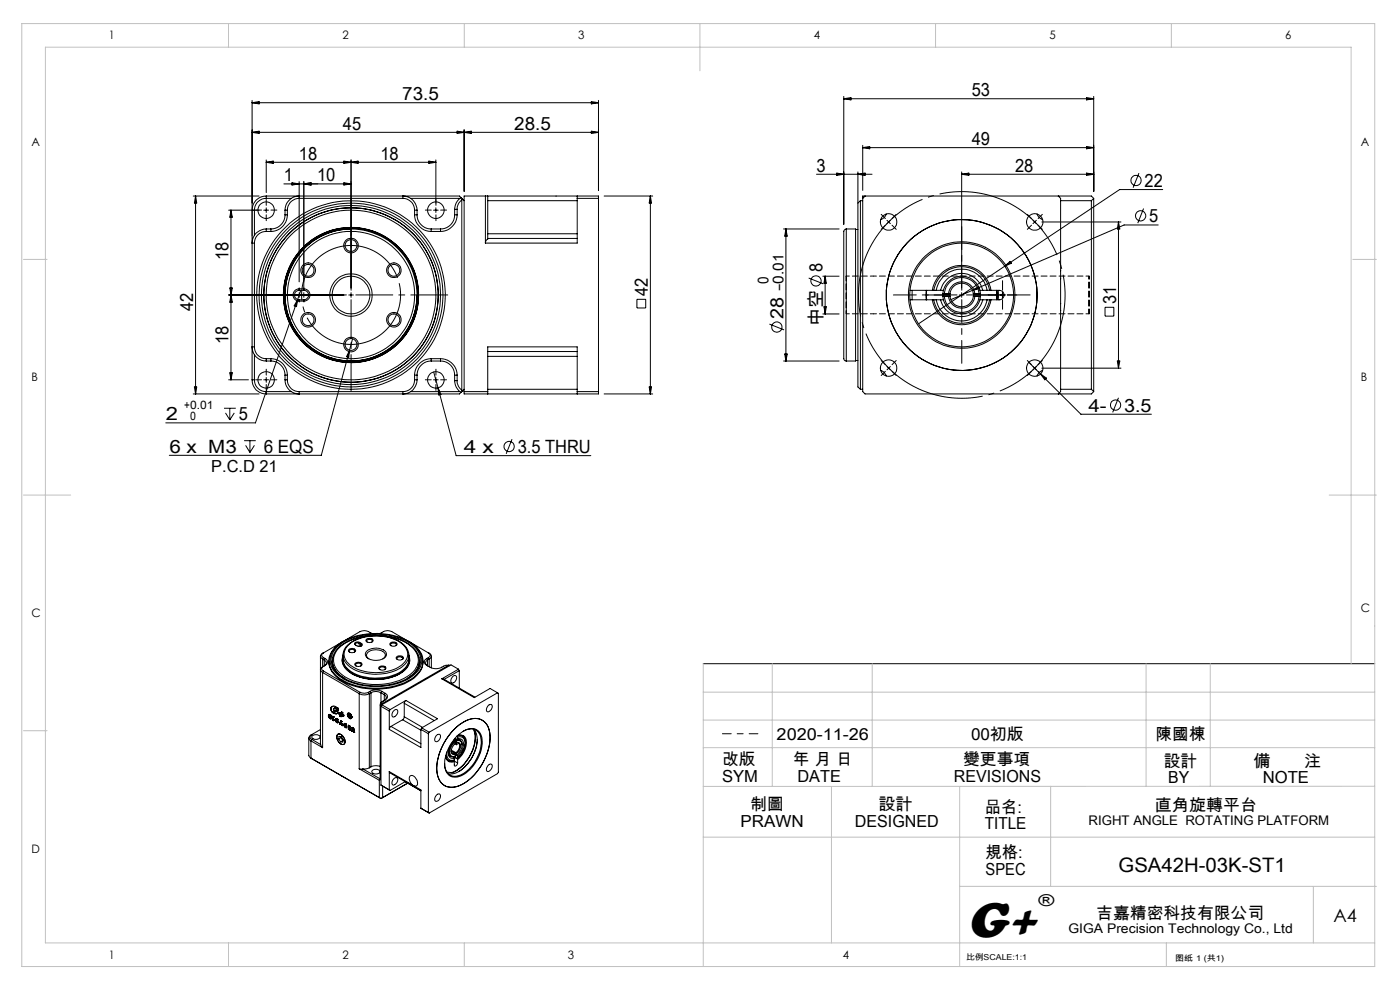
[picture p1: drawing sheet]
<svg xmlns="http://www.w3.org/2000/svg" width="297mm" height="210mm" viewBox="0 0 297 210" stroke-linecap="round" stroke-linejoin="round" font-family="sans-serif">
<g fill="none" stroke="#000" stroke-width=".21">
<path d="M53.5 21.3v59.3M53.5 21.8h73.5M53.5 21.8l1.5-.3v.5zM53.5 28.1l1.5-.3v.5zM53.5 28.1h73.5M56.5 33.9v6.9M56.5 34.4l1.5-.2v.5zM61.9 38.8l1.6 .2-1.6 .3zM63.5 38.5v21.3M64.5 39l1.5-.2v.5zM64.5 38.5v22.6M73 38.8l1.5 .2-1.5 .3z"/>
<path d="M73 34.2l1.5 .2-1.5 .3zM74.5 39h-14.3M74.5 33.9v27.2M74.5 34.4l1.5-.2v.5zM91 34.2l1.5 .2-1.5 .3zM92.5 33.9v9.2M92.5 34.4h-36M97 27.8l1.5 .3-1.5 .2zM98.5 27.5v13.1M98.5 28.1l1.5-.3v.5zM125.4 21.5l1.6 .3-1.6 .2zM125.4 27.8l1.6 .3-1.6 .2z"/>
<path d="M127 21.3v19.1M173.2 37h11.8M177.5 36.7l1.5 .3-1.5 .2zM179 20.5v27.1M179 20.9h53M179 20.9l1.5-.2v.5zM182 37l1.5-.3v.5zM182 36.5v6.6M183 30.8v9.6M183 31.3h49M183 31.3l1.5-.2v.5zM204 36.5v24.6"/>
<path d="M204 37h28M204 37l1.5-.3v.5zM230.5 20.7l1.5 .2-1.5 .3zM230.5 31.1l1.5 .2-1.5 .3zM230.5 36.7l1.5 .3-1.5 .2zM232 20.5v20.1M241.6 36.7l-1.2 3.1M41 41.6h14M41.5 41.6l.2 1.5h-.5zM41.5 41.6v42M48.5 44.6h6.5M49 44.6v36"/>
<path d="M49 44.6l.3 1.5h-.5zM54 51.6v22M56 44.6h1M56.5 49.1a2.45 2.45 0 0 0-2.5 2.5M56.5 48.6a2.95 2.95 0 0 0-3 3h.5M56.5 42.1a2.51 2.51 0 0 0-2.5 2.5v5.3M56.5 41.6a2.95 2.95 0 0 0-3 3M56.5 41.6v.5M56.5 48.6v.5M56.5 41.6h41l1 1M56.5 48.6h1M56.5 42.1h5.3"/>
<path d="M56.5 49.1h1M56.5 44.1v1M57.5 48.6v.5M60.5 45.6a3 3 0 0 1-3 3M60.5 44.6h.5M60.5 45.6h.5M60.5 44.6v1M61 45.6a3.5 3.5 0 0 1-3.5 3.5M61 44.6v1M63.5 41.6a3 3 0 0 0-3 3M74.5 48.6a14 14 0 0 0-14 14 14 14 0 0 0 14 14 14 14 0 0 0 14-14M85.5 42.1h-22a2.51 2.51 0 0 0-2.5 2.5"/>
<path d="M85.5 42.1a2.51 2.51 0 0 1 2.4 2.5M85.5 42.1v-.5a3 3 0 0 1 3 3M87.1 42.1h10.5M87.9 45.6a3.6 3.6 0 0 0 3.6 3.5M87.9 44.6h.6M87.9 45.6h.6M87.9 44.6v1M88.5 45.6a3 3 0 0 0 3 3M88.5 44.6v1M91.5 48.6h2M91.5 48.6v.5M91.5 49.1h2"/>
<path d="M92 44.6h1M92.5 44.1v1M93.5 48.6v.5M96.4 45.6a2.95 2.95 0 0 1-2.9 3M96.4 45.6h.6M96.4 44.4v1.2M96.4 44.4h.6M97 45.6a3.6 3.6 0 0 1-3.5 3.5M97 44.4v1.2M97.8 41.9a3 3 0 0 0-1.4 2.5M98 42.4a2.41 2.41 0 0 0-1 2M98 42.4v40.4"/>
<path d="M98.1 42.2l-.1 .2M98.5 41.6h28.5v42h-28.5zM103 41.6v10M103.5 41.6v9.1l-.5 .5v.4M103.5 50.6h18.9M103.5 49.6h18.9M103.5 42.6h18.9M122.4 41.6v10h-19.4M122.4 42.1h4.6M128.2 41.6h10.3M138 41.6v42M138 41.6l.2 1.5h-.5z"/>
<path d="M166.2 48.6h11.8M166.7 48.6v28M166.7 48.6l.3 1.5h-.5zM171.6 59l3.1 1.2M174.6 58.6h3.4M175 58.6v8M175 58.6l.3 1.5h-.5zM179.5 48.6l-.4 .2-.1 .3v27l.2 .4 .3 .1M179.5 48.6h2v28h-2M179.5 48.6v28M181.5 48.7h.5M182 43.1v39l.5 .5"/>
<path d="M182.5 42.6v40M182.5 42.6h.5M182.5 42.6l-.5 .5M183.5 41.6l-.5 .5M188 45.4l-.4 .7-.8 .5M188.2 46.7l.7 .7M188.9 46.7l-.7 .7M213.1 56.5l-18.2 12.2M213.1 56.5l1.2-1.1 .3 .4zM219.1 46.7l.8 .7M219.9 46.7l-.8 .7M220 45.4l.5 .7 .7 .5"/>
<path d="M221 47.1h16.8M224.5 41.6l.5 .5v41l-.5 .5M225 42.6h6.5M225 59.1h.1M225 57.4h.1M231.5 42.6v40M232 42.1v41M232 42.1l-.5-.5h-48.5v41.5l.5 .5h48l.5-.5M232 42.1l-.5 .5M237.3 47.1l.3 1.5h-.6zM237.3 47.1v31M242.6 44.2l-1.2 3.1"/>
<path d="M245.7 47.7h-7.2l-32.2 13.9M246.7 40.2h-9.2l-24.4 16.3M48.5 62.6h24.5M48.8 61.1h.5l-.3 1.5zM48.8 79.1h.5l-.3 1.5zM49 62.6l.3 1.5h-.5zM54 73.6a2.45 2.45 0 0 0 2.5 2.5M54 73.6h-.5a2.95 2.95 0 0 0 3 3M54 75.2v5.4M56.5 76.1v.5M56.5 76.6h1M56.5 76.1h1"/>
<path d="M57.5 76.1a3.5 3.5 0 0 1 3.5 3.5M57.5 76.6a3 3 0 0 1 3 3M57.5 76.1v.5M60.5 79.6v1M60.5 79.6h.5M61 79.6v1M63.1 63.5l-8.9 26.2h-19M63.1 63.5l-.2 1.5-.5-.1zM63.5 61.3a1.31 1.31 0 0 0-1.3 1.3 1.31 1.31 0 0 0 1.3 1.3M63.5 61.6a1.01 1.01 0 0 0-1 1 1.01 1.01 0 0 0 1 1M63.5 61.3v.3M63.5 63.6v.3"/>
<path d="M63.5 63.9h1M63.5 61.3h1M63.5 61.6h1M63.5 63.6h1M63.8 61.6l-.7 1.9M64.5 61.6a1.01 1.01 0 0 1 1 1 1.01 1.01 0 0 1-1 1M64.5 61.3a1.31 1.31 0 0 1 1.3 1.3 1.31 1.31 0 0 1-1.3 1.3M64.5 61.3v.3M64.5 63.6v.3M64.5 62.1v1M74 62.6h1M74.2 74.3l-6 22.3h-32.3"/>
<path d="M74.2 74.3l-.2 1.5-.5-.1zM74.5 62.1v1M74.8 71.9l-.6 2.4M87.9 79.6h.6M87.9 79.6v1M88.5 79.6v1M91.5 76.1a3.5 3.5 0 0 0-3.6 3.5M91.5 76.6a3 3 0 0 0-3 3M91.5 76.6h2M91.5 76.1v.5M91.5 76.1h2M92 78.9l.9 3.4"/>
<path d="M93.5 76.1a3.5 3.5 0 0 1 3.5 3.5M93.5 76.6a2.95 2.95 0 0 1 2.9 3M93.5 76.1v.5M96.4 79.6h.6M96.4 79.6v1.1M97 79.6v1.1M103.5 74.6h18.9M103.5 75.6h18.9M135.1 63.5h1.9v1.8h-1.9zM163.2 68.7l3.1 1.3M166.2 76.6h11.8M166.5 75.1h.5l-.3 1.5z"/>
<path d="M174.6 66.6h3.4M174.8 65.1h.5l-.3 1.5zM181.5 76.5h.5M186.8 78.6l.8 .4 .4 .8M188.2 77.7l.7 .7M188.9 77.7l-.7 .7M193.1 61.6h7M193.1 63.6h7M193.5 61.6v2M196.5 62.6h3.5M196.5 61.6v2M196.6 61.6v2l-.1-1"/>
<path d="M196.6 61.6l-.1 1M197.8 61.6a6.3 6.3 0 0 1 6.2-5.3 6.3 6.3 0 0 1 6.2 5.3M197.8 63.6a6.3 6.3 0 0 0 6.2 5.3 6.3 6.3 0 0 0 6.2-5.3M198.1 63.6a6 6 0 0 0 5.9 5 6 6 0 0 0 5.9-5M198.1 61.6a6 6 0 0 1 5.9-5 6 6 0 0 1 5.9 5M198.6 63.6a5.5 5.5 0 0 0 5.4 4.5 5.5 5.5 0 0 0 5.4-4.5M198.6 61.6a5.5 5.5 0 0 1 5.4-4.5 5.5 5.5 0 0 1 5.4 4.5M199.5 63.6a4.6 4.6 0 0 0 4.5 3.6 4.6 4.6 0 0 0 4.5-3.6M199.5 61.6a4.6 4.6 0 0 1 4.5-3.6 4.6 4.6 0 0 1 4.5 3.6M200 62.9a4 4 0 0 0 4 3.7 4 4 0 0 0 4-3.7M200 62.3a4 4 0 0 1 4-3.7 4 4 0 0 1 4 3.7M200 62.7v.2"/>
<path d="M200 62.3v.1M200 62.4v.3M200 62.9h1.5M200 62.3h1.5M200 62.4h1.5M200 62.7h1.5M200.3 62.9a3.7 3.7 0 0 0 3.7 3.4 3.7 3.7 0 0 0 3.7-3.4M200.3 62.3a3.7 3.7 0 0 1 3.7-3.4 3.7 3.7 0 0 1 3.7 3.4M201.2 62.9a2.81 2.81 0 0 0 2.8 2.5 2.81 2.81 0 0 0 2.8-2.5M201.2 62.3a2.8 2.8 0 0 1 2.8-2.5 2.8 2.8 0 0 1 2.8 2.5M201.5 62.7v.2M201.5 62.4v.3"/>
<path d="M201.5 62.3a2.48 2.48 0 0 1 2.5-2.2 2.48 2.48 0 0 1 2.5 2.2M201.5 62.9a2.49 2.49 0 0 0 2.5 2.2 2.49 2.49 0 0 0 2.5-2.2M201.5 62.3v.1M203.5 62.6h1M204 62.1v1M206.3 61.6l-4.6 2M206.3 61.6l1.3-.8 .2 .4zM206.5 62.3v.1M206.5 62.9h1.5M206.5 62.3h1.5M206.5 62.7v.2M206.5 62.4v.3"/>
<path d="M206.5 62.4h1.5M206.5 62.7h1.5M207.9 61.6h4.1a1.01 1.01 0 0 1 1 1 1.01 1.01 0 0 1-1 1h-4.1M208 62.3v.1M208 62.7v.2M208 62.4v.3M208 62.6h3.5M211.5 62.6v-1v1.9M211.5 62.6v1M211.7 61.6v2M212.2 62.6h.9M212.7 62.1v1"/>
<path d="M218.3 76.9l11 11h15M219.9 77.7l-.8 .7M220.7 79.3l1.3 .9-.3 .4zM221 78.1h16.8M221.2 78.6l-.7 .4-.5 .8M225 64.4h.1M225 65.9h.1M234.4 65.2h1.9v1.9h-1.9zM237 76.6h.6l-.3 1.5zM41 83.6h14M41.2 82.1h.5l-.2 1.5zM47.5 86.6h2.5"/>
<path d="M47.8 87.6l1 1.5M48.5 80.6h4.2M48.8 86.6v2.5M49.7 87.6l-.9 1.5M51.8 93.5h2.5M52.1 94.5l.9 1.5M53 93.5v2.5M53.5 80.6a2.9 2.9 0 0 0 3 3M53.5 80.6h.5M54 80.6a2.45 2.45 0 0 0 2.5 2.5M54 94.5l-1 1.5M56 80.6h1"/>
<path d="M56.5 83.1v.5M56.5 83.1h5.3M56.5 80.1v1M60.5 80.6a2.95 2.95 0 0 0 3 3v-.5M60.5 80.6h.5M61 80.6a2.51 2.51 0 0 0 2.5 2.5M63.5 83.1h22M87.1 83.1h10.5M87.9 80.6a2.45 2.45 0 0 1-2.4 2.5M87.9 80.6h.6M88.5 80.6a2.95 2.95 0 0 1-3 3v-.5M92 80.6h1"/>
<path d="M92.5 80.1v1M92.9 82.3l3.9 14.4h28.5M92.9 82.3l.7 1.4-.5 .1zM96.4 80.7a3 3 0 0 0 1.4 2.5M96.4 80.7h.6M97 80.7a2.41 2.41 0 0 0 1 2.1M98 82.8l.1 .2M98.5 82.6l-1 1h-41M98.5 83.1h5M103.5 83.6v-10h18.9v10M103.5 82.6h18.9M108.6 93.2l-1.2 3.1"/>
<path d="M122.4 83.1h4.6M128.2 83.6h10.3M137.7 82.1h.5l-.2 1.5zM182.5 82.6h.5M225 82.6h6.5M231.5 82.6l.5 .5M237.3 84.4l-1.3 3.1M68 139.2v18.7M68.4 139.8v1.6M68.4 139.8l.4 .2M68.6 138.5a.52 .52 0 0 0-.3 .5 .52 .52 0 0 0 .3 .5M68.6 138.5a.68 .68 0 0 0-.6 .6 .68 .68 0 0 0 .4 .7"/>
<path d="M68.6 139.5l.4 .2M68.6 139.5l-.2 .3M69 139.7a.77 .77 0 0 1 .5 .7 .77 .77 0 0 1-.5 .7l-.4 .2M69 139.7l-.2 .3M71.3 137.2a13.3 13.3 0 0 1 10.8-2.7 9.3 9.3 0 0 1 6.9 3.7 3.8 3.8 0 0 1-1.3 5.1 14.6 14.6 0 0 1-12 1.8 7.9 7.9 0 0 1-5.5-3.9 3.8 3.8 0 0 1 1.1-4zM71.5 137.2a13.5 13.5 0 0 1 11.5-2.3 7.8 7.8 0 0 1 6.1 4 4 4 0 0 1-1.9 4.5 14.4 14.4 0 0 1-15.1-.1 3.7 3.7 0 0 1-.6-6.1zM71.7 137.7a12.1 12.1 0 0 1 10.8-2.6 7.5 7.5 0 0 1 6 3.8 3.7 3.7 0 0 1-1.8 4.4 13.6 13.6 0 0 1-14.1-.1 3.6 3.6 0 0 1-.9-5.5zM72.7 136.1l-4.1 2.4M72.7 139a3.9 3.9 0 0 1 2.9-3.4 10.3 10.3 0 0 1 10.2 1.2l.6 1 .3 1.2M72.7 139.1a3.1 3.1 0 0 0 1.8 3.8 10.6 10.6 0 0 0 11.4-.8 2.77 2.77 0 0 0 .8-3M72.7 139.4l-.1 .9M72.7 139.4a3.3 3.3 0 0 0 2.3 3.6 10.8 10.8 0 0 0 7.3 .8"/>
<path d="M72.7 139.9a3.8 3.8 0 0 0 2.8 3.3 11.3 11.3 0 0 0 6.7 .6M72.7 139a3.7 3.7 0 0 0 2.5 3.9 10.9 10.9 0 0 0 10.1-.6 3.3 3.3 0 0 0 1.4-3.3M72.7 139a4.6 4.6 0 0 0 4 3.6 9.9 9.9 0 0 0 9.2-1.7l.7-1 .1-.9M73.9 136.8a9.9 9.9 0 0 1 10.6-.8 2.91 2.91 0 0 1 1.6 4.1 7.7 7.7 0 0 1-6.9 2.6 6.8 6.8 0 0 1-6-2.9 2.5 2.5 0 0 1 .7-3zM74 137.8a.85 .85 0 0 1 1.4 .3 .84 .84 0 0 1-.8 .4 .84 .84 0 0 1-.7-.6zM74.2 138.4l-.1-.1a.58 .58 0 0 1 .4-.6 .58 .58 0 0 1 .7 .3l.1 .1-.1 .3M76.2 136.4a.41 .41 0 0 0-.5-.1 .41 .41 0 0 0-.2 .6M76.2 136.4l.4 .3M76.2 136.4v.7M76.3 136.3a.59 .59 0 0 0-.7-.2 .59 .59 0 0 0-.3 .6 1.01 1.01 0 0 0 1.6 .1l-.2-.3M76.3 136.3l.4 .2M76.3 136.3l-.1 .1"/>
<path d="M76.6 136.7l.1 .1-.1 .2M76.6 136.7v.3M76.7 136.5l-.1 .2M77.7 135.6a.84 .84 0 0 1 1.4 .4 .94 .94 0 0 1-1.5-.2zM77.8 138.1a3.1 3.1 0 0 1 4.1 .3 1.3 1.3 0 0 1-1.4 1.6 2.51 2.51 0 0 1-3-1.1zM77.9 136.2a.37 .37 0 0 1 0-.5 .37 .37 0 0 1 .5-.1 .39 .39 0 0 1 .5 .1 .39 .39 0 0 1 0 .5M78.2 139.8a.9 .9 0 0 1-.4-1 .9 .9 0 0 1 .7-.7 2.61 2.61 0 0 1 3.2 .7l-.1 .6-.4 .4M79 134.4a2.69 2.69 0 0 0-2.6-.4l-3.7 2.1M80.5 134.4a2.61 2.61 0 0 1 2.6-.4l3.5 2M82.8 136.4a.84 .84 0 0 1 1.4 .4 .83 .83 0 0 1-.8 .3 .83 .83 0 0 1-.7-.6zM83 137l-.1-.1a.59 .59 0 0 1 .4-.6 .59 .59 0 0 1 .7 .3l.1 .2-.1 .2M84.1 139.3a.87 .87 0 0 1 1.5 .4 .98 .98 0 0 1-1.6-.1z"/>
<path d="M84.3 139.9a.35 .35 0 0 1 0-.5 .35 .35 0 0 1 .5-.1 .39 .39 0 0 1 .5 .1 .39 .39 0 0 1 0 .5M86.6 136a4.7 4.7 0 0 1 2.9 5.5 7.3 7.3 0 0 1-5 3.8 15 15 0 0 1-12.7-1.6 4 4 0 0 1 0-6.9l.9-.7M86.7 139.4a3.2 3.2 0 0 1-1.9 3.5l-.9 .5-1.6 .4M86.7 139.9a3.6 3.6 0 0 1-2.4 3.2l-2.1 .7M86.8 139.4l.1 .9M86.9 136.1l4 2.4M90.5 139.7a.77 .77 0 0 0-.5 .7 .77 .77 0 0 0 .5 .7 2.94 2.94 0 0 0 3.7 .1l1-.1M90.5 139.7l.2 .3M90.9 138.5a.51 .51 0 0 1 .4 .5 .51 .51 0 0 1-.4 .5M90.9 138.5a.68 .68 0 0 1 .6 .6 .68 .68 0 0 1-.4 .7M90.9 139.5l-.4 .2M90.9 139.5l.2 .3"/>
<path d="M91.1 139.8l-.4 .2M91.1 139.8v1.6M91.5 139.2v2.5M65.5 156.6v3.6l.5 .6M66 157.2v3.6M66 157.2l2.4 1.4M66.1 155.8a.53 .53 0 0 0-.3 .5 .53 .53 0 0 0 .3 .5M66.1 155.8a.7 .7 0 0 0-.6 .6 .7 .7 0 0 0 .5 .8M66.1 156.8l-.1 .4M66.1 156.8l1.9 1.1M66.2 156.1a.99 .99 0 0 1 1.7 .3 .99 .99 0 0 1-1.8-.2zM68 154.8l-1.9 1"/>
<path d="M68 157.9l.4 .7M68.4 141.4a.64 .64 0 0 0-.4 .6 .64 .64 0 0 0 .4 .7M68.4 142.7l7.8 4.4M68.4 142.7v15.9M68.6 141.3a.52 .52 0 0 0-.3 .5 .52 .52 0 0 0 .3 .5M68.6 142.3l7.8 4.6M68.6 142.3l-.2 .4M68.6 141.3l-.2 .1M68.8 140a.66 .66 0 0 1 .4 .6 .66 .66 0 0 1-.4 .6zM69.7 151.8l.3 .6M69.7 151.8h.1M69.7 140.2a5 5 0 0 0 3.5 4.6 15.3 15.3 0 0 0 14.6-.9 4.3 4.3 0 0 0 1.9-3.7"/>
<path d="M69.8 151.6l-.1 .2M69.9 151.7h.1M70 152.1h.2v.4l-.2-.1M70 152.1h.1M70 152.4h.1M70 152.1h.2M70 151.7h-.1a.42 .42 0 0 0-.1 .4 .42 .42 0 0 0 .4 .3M70 151.7l.2 .2-.3-.4h-.1l-.1 .3M70 151.7h.1M70.2 150.5l.2 .4M70.2 150.5h.1M70.2 152.1h.1"/>
<path d="M70.2 152.4h.1M70.2 152.1v.3M70.2 150.1a.85 .85 0 0 1 1.4 .1l.2 .3v.2h-.3M70.2 150.1v.4M70.2 150.1h.1M70.4 150.9l.3 .4M70.4 150.9h.1M70.5 140.2a4.7 4.7 0 0 0 2.6 3.7 4.1 4.1 0 0 1-2.4-4.7 7.4 7.4 0 0 1 5.5-4 13.9 13.9 0 0 1 10.8 1.6 3.8 3.8 0 0 1 .1 6.7l-.7 .4a4.7 4.7 0 0 0 2.6-3.7M70.6 152h.1M70.6 152.7h.1M70.6 152l.1 .1M70.7 152h.1"/>
<path d="M70.7 152.7h.1M70.7 152.7h-.1M70.7 152v.7M70.7 151.3l.6 .1M70.7 151.3h.1M70.7 152.1h.1M70.7 152.1l.1 .8-.2-.2M70.9 150.2h.3M70.9 150.7h.2a.53 .53 0 0 1 .6 .5h-.1M70.9 150.7l.1 .2M70.9 150.7h.1M71 150.9h.1"/>
<path d="M71.1 150.9v.1M71.1 151h-.1M71.1 150.9h.1M71.1 151h.1M71.1 152.6l.4 .7M71.1 152.6h.1M71.2 150.2a.41 .41 0 0 0-.5 .4 .41 .41 0 0 0 .3 .4h.1M71.2 150.2l.2 .3M71.2 150.2h.1M71.2 152.4l-.1 .2M71.3 151.4h.1M71.4 150.5v.1"/>
<path d="M71.4 150.5h.1M71.4 150.6l.1 .1M71.4 150.6h.1M71.4 152.9l.3 .1v.3h-.2M71.4 151.4h-.1M71.4 152.9h.1M71.4 152.9l.2 .1M71.5 152.5h-.1a.4 .4 0 0 0-.2 .4 .4 .4 0 0 0 .4 .3M71.5 152.5l.2 .2-.3-.3-.3 .2M71.5 152.5h.1M71.5 153.3h.1M71.5 156.3h.1"/>
<path d="M71.5 150.7h.2M71.5 150.7h.1M71.5 155.8a1.07 1.07 0 0 1 1.6 .8 .78 .78 0 0 1-.5 1.3 1.68 1.68 0 0 1-1.1-2.1zM71.6 155.9a.75 .75 0 0 1 1.2 .3 1.02 1.02 0 0 1 0 1.7 1.58 1.58 0 0 1-1.2-2zM71.6 151.2l-.3 .2M71.6 151.2h.1M71.6 153h.1M71.6 153.2h.1M71.6 153v.2M71.9 156.8l.3 .6M71.9 151.3v.1M71.9 151.3h.1"/>
<path d="M71.9 151.4h.1M72 151.4l.2 .1M72 151.4h.1M72 151.2h.1M72 151.2l-.1 .1M72 153.6h.1M72 153.6l.3-.7 .1 .1 .2 .9h-.1M72.1 151.2h.1M72.1 151.9h.1M72.1 151.9l.1 .1M72.1 151.2l.2 .1M72.2 152h.2"/>
<path d="M72.2 151.5h.1M72.2 152h.1M72.2 153.4h.1M72.2 153.4l-.1 .2h-.1M72.2 153.4l.3 .2M72.2 151.5v.1M72.2 151.7l-.1 .2M72.2 151.6h.1M72.2 151.7h.1M72.2 151.6v.1M72.3 151.3h.1M72.3 153l.1 .1"/>
<path d="M72.3 153h.1M72.3 157.8h.1M72.3 153.1l-.1 .3 .3 .1M72.4 151.3h-.1M72.4 152h.1M72.4 151.3h.1M72.4 153.1h.1M72.4 153.1l.1 .4M72.4 151.1v.2M72.4 151.1h.1M72.4 156.3l-.5-.1v.6M72.4 156.3l.4 .5-.1 .6h-.5"/>
<path d="M72.4 156.3v.1M72.4 156.4l-.5 .4M72.4 156.4l.2 .4M72.4 156.3l.2 .5M72.4 151.1l.3 .1-.1 .3 .4 .2-.3 .2M72.5 152h-.1M72.5 152h.1M72.5 153.5h.1M72.5 153.6h.1M72.5 153.6v.3M72.5 151.8v.2M72.5 151.8h.1"/>
<path d="M72.5 153.9h.1M72.6 156.8l.2 .2M72.6 151.8h.1M72.6 156.8l.2 .2-.6 .4M72.6 151.8l.1 .1M72.7 151.9h.1M72.8 140.3v.2M73 153.7l.3 .6M73 153.7h.1M73 153.5v.2M73.1 153.6h.2M73.3 153.9l.2 .1v.4l-.2-.1"/>
<path d="M73.3 153.9h.1M73.3 154.3h.1M73.3 153.9l.1 .1M73.3 153.6h-.1a.4 .4 0 0 0-.1 .4 .4 .4 0 0 0 .3 .3M73.3 153.6l.2 .2-.3-.4-.2 .3M73.3 153.6h.1M73.4 154h.1M73.4 154.3h.1M73.4 154v.3M73.7 151.6l.2-.4a.78 .78 0 0 1 .6 1.2h-.3M73.7 151.6l.1 .4 .4 .4M73.7 151.6h.1"/>
<path d="M73.8 151.3l-.1 .3M73.9 151.3a.61 .61 0 0 0 0 .8 .61 .61 0 0 0 .7 .2v-.2M73.9 151.3l.3 .1M73.9 154.7h.1M74 152.1h.1M74 154h.1M74 154.4h.1M74 154.4v.2l.3 .3-.4-.2M74 154v.3l.3 .2-.3-.1M74 154l.3 .2-.4-.4v.9M74.1 151.5v.3h.2M74.1 151.5h.1"/>
<path d="M74.1 151.8h.1M74.1 151.8v.3h-.1M74.1 151.8v.1M74.1 151.5l.1 .1M74.1 151.9l.1 .1M74.1 151.9h.1M74.2 151.6l.1 .2M74.2 151.6h.1M74.2 152.4h.3M74.2 151.4l.4 .7M74.2 151.4h.1M74.2 152.4h.1"/>
<path d="M74.2 151.9l.2 .4h-.1M74.2 151.9l.2-.1-.1-.2-.3-.2v.7M74.2 151.9h.2M74.2 151.9h.1M74.2 152h.1M74.2 152l.1 .3M74.3 151.8h.1M74.3 152.3h.1M74.6 152.1l-.1 .3M74.6 152.1h.1M74.7 155.1h.1M74.8 154.4v.3h.2"/>
<path d="M74.8 154.4h.1M74.8 154.8h.1M74.8 154.8v.4l-.1-.1M74.8 154.8v.1M74.8 154.4l.1 .1M74.8 154.9l.2 .1M74.8 154.9h.1M74.9 154.5l.1 .2M74.9 154.5h.1M75 154.9l.2 .5h-.1M75 154.9h.1M75 154.9l.1-.1v-.2l-.4-.3v.8"/>
<path d="M75 155h.1M75 155l.1 .4M75 154.7v.1M75 154.7h.1M75.1 154.9h-.1M75.1 155.4h.1M75.4 140.7a.89 .89 0 0 1 1.4 .3 .87 .87 0 0 1-1.5-.2zM75.6 141.3a.37 .37 0 0 1-.1-.5 .37 .37 0 0 1 .5-.1 .41 .41 0 0 1 .5 .1 .41 .41 0 0 1 0 .5M76.2 147.1a2.19 2.19 0 0 0 2.2 0M76.2 147.1v16M76.4 146.9a2.02 2.02 0 0 0 1.8 0M76.4 146.9l-.2 .2"/>
<path d="M78.2 146.9l.2 .2M78.4 147.1v15.8M78.5 146.6a2.79 2.79 0 0 1 2.5 0M78.5 146.6l-.3 .3M78.5 146.6l.2 .4M78.7 147a2.13 2.13 0 0 1 2.1 0M78.7 147v15.7M78.7 147l-.3 .1M80.4 141.5a.85 .85 0 0 1 1.4 .3 .92 .92 0 0 1-1.5-.1zM80.6 142.1a.49 .49 0 0 1 .2-.7 .49 .49 0 0 1 .6 .1l.3 .3-.1 .3M80.7 149.4v16M80.8 149.8l1.8 1"/>
<path d="M80.8 147v2M80.8 149.8v16.7M80.8 147l.7 .3M80.9 149.4l.1 .1M80.9 149.3v.1M81 149.5l1.8 1M81 149.5l-.2 .3M81 146.6l.7 .5M81 146.6l-.2 .4M81.3 148.7a.78 .78 0 0 0-.6 .9l.2-.2M81.3 148.7l-.3 .3-.1 .3M81.5 147.3a.66 .66 0 0 1 .5 .7 .66 .66 0 0 1-.5 .6z"/>
<path d="M81.7 147.1a.75 .75 0 0 1 .5 .7 .75 .75 0 0 1-.5 .7l-.4 .2M81.7 147.1l-.2 .2M82.6 150.8v3.9M82.6 154.7l6.7 3.9v-3.9M82.8 150.5l-.2 .3M82.9 154.1l-.3 .6M82.9 154.1l6.4 3.7M83.6 150.7a.46 .46 0 0 1 .7-.1 .46 .46 0 0 1 0 .6 .75 .75 0 0 1-1.1 .7v-.5zM85.4 152.7l-2.5 1.4M85.4 152.7l3.9 2.2M85.8 152l-.4 .7M85.8 149.2v2.8"/>
<path d="M85.8 149.2l6.3 3.7M85.8 152l3.8 2.3M86.1 148.6l-.3 .6M86.1 148.6l6.7 3.9-3.3 1.9M86.1 148.6l-3.3 1.9M86.7 140.3v.2M89.3 154.7l1.6 .9M89.5 154.4l-.2 .3M89.5 154.4l1.6 .9M90.5 140.2l.2-.2v1.2l-.3-.2-.1-.4zM90.9 155.6v16.8M91.1 155.3l-.2 .3"/>
<path d="M92.7 155.9a.5 .5 0 0 1 .7 0 .5 .5 0 0 1-.1 .8 .67 .67 0 0 1-1 .4v-.7zM93.7 144h.4l6.7 3.9M93.7 144l6.9 4 3.4-2 1.6 1M94.8 159.5a1.27 1.27 0 0 0 .2 1.4 1.27 1.27 0 0 0 1.4 .3M95.2 141.1l.1 .1M95.2 141.1l-14.3 8.2M95.7 159.3l.8 .5h-.5zM95.7 159.1l1 .6M95.9 155.1a6.6 6.6 0 0 1 5.6-2.6 3.5 3.5 0 0 1 2.5 3.8 12 12 0 0 1-6.6 10.4 3.2 3.2 0 0 1-4.7-2.9 12 12 0 0 1 3.2-8.7zM96 143.6a.52 .52 0 0 1 .8-.2 .52 .52 0 0 1 0 .8 .67 .67 0 0 1-1.1 .5v-.5zM96.1 154.9a6.3 6.3 0 0 1 5.6-2.4 3.7 3.7 0 0 1 2.3 4.1 12 12 0 0 1-6.8 10.1 3.1 3.1 0 0 1-4.5-2.6 11.8 11.8 0 0 1 3.4-9.2zM96.4 157.1l.1 .1"/>
<path d="M96.5 156.7l.6 .1M96.5 157.2a2.5 2.5 0 0 0-1 3.2l.3 .1 .8-.1M96.5 157.2l.1 .1M96.5 159.8l.1 .2M96.5 157.8l.3 .2M96.6 156.5a4.9 4.9 0 0 1 4-1.9 2.52 2.52 0 0 1 1.7 2.7 8.5 8.5 0 0 1-4.9 7.4 2.3 2.3 0 0 1-3.1-2.6 9 9 0 0 1 2.3-5.6zM96.6 157.3a2.38 2.38 0 0 0-.9 3l.3 .2 .6-.1M96.6 157.3v.4a1.55 1.55 0 0 0-.5 2.3h.5M96.6 157.6l.3 .3M96.6 160v.4M96.7 157a.87 .87 0 0 1 1 .1 .87 .87 0 0 1 .3 .9M96.7 157l-.3-.2v.4a2.87 2.87 0 0 0-1 3.4l.3 .2h.7"/>
<path d="M96.7 157l.1 .2M96.7 159.7l.1 .2M96.8 157.6h-.1a.64 .64 0 0 1 .8 .3 .64 .64 0 0 1-.1 .8l-.7 1M96.8 157.2a.82 .82 0 0 1 1 .1 .82 .82 0 0 1 .2 1 2.9 2.9 0 0 1-1.2 1.9M96.8 157.6a.74 .74 0 0 1 .9 .3 .74 .74 0 0 1-.1 .9l-.2 .5-.6 .6M96.8 157.2v.4M96.8 159.9v.3M96.9 157.9l-.1 .1M96.9 156.8l.7 .2M97.1 156a1.38 1.38 0 0 1 1.5 .3 1.38 1.38 0 0 1 .3 1.5 4.9 4.9 0 0 1-1.8 3.3M97.1 156h.1M97.1 156.4l-.1-.3a1.38 1.38 0 0 1 1.5 .4 1.38 1.38 0 0 1 .2 1.5 5.2 5.2 0 0 1-1.7 2.9"/>
<path d="M97.1 156.4a1.14 1.14 0 0 1 1.2 .1 1.14 1.14 0 0 1 .4 1.1 4.5 4.5 0 0 1-1.6 3.2M97.1 156.8a1 1 0 0 1 1.1 .2 1 1 0 0 1 .1 1.1 3.9 3.9 0 0 1-1.2 2.3M97.1 156.4v.4M97.3 141.9l-1.6-.9-14.7 8.5M97.3 141.9l-3.6 2.1M97.3 141.9l.1 .4M97.4 142.3l-3.2 1.8M97.4 142.3v3.7M98.1 156.1h.1M98.2 155.1a2.36 2.36 0 0 1 2.7-.2 2.36 2.36 0 0 1 1.2 2.4 8.1 8.1 0 0 1-4.8 7.2 2.25 2.25 0 0 1-3-2.5M100.4 154.7a6.6 6.6 0 0 1-1 6.1 7.2 7.2 0 0 1-3.6 3.1M100.5 154.7a4.9 4.9 0 0 1-.1 5.4 6.6 6.6 0 0 1-4.7 4.1l-.6-.1"/>
<path d="M100.6 154.9a7.9 7.9 0 0 1-2.2 7.3 4.5 4.5 0 0 1-2.6 1.7M101.2 156.8a8.8 8.8 0 0 1-3.9 6.9M103.5 149.7a.52 .52 0 0 1 .8-.2 .52 .52 0 0 1 0 .8 .7 .7 0 0 1-1.1 .5v-.5zM105.6 147l.1 .1v16.7l-.1 .3-14.5 8.4M105.6 147l-14.5 8.3M149.2 140.8h142.4M66 160.8l14.8 8.6M66 160.8l.1 .1M76.2 163.1h.8M76.2 163.1l4.3 2.4M77 163.1l3.7 2.1v.2M78.4 162.9l-1.4 .2"/>
<path d="M78.7 162.7l-.3 .2M79 163.5a.98 .98 0 0 1 1.6 .3 1.09 1.09 0 0 1-1.7-.1zM80.5 165.5v3.7l.3 .2M80.7 162.6a2.43 2.43 0 0 0-2 .1M80.7 165.4l-.2 .1M80.8 166.5l2 1.2M80.8 166.5l.2 .1M81.2 166.7v2.5M81.2 169.2l-.4 .2M81.2 169.2l5.3-3.1-5.7 3.3M82.6 163.7l.1 .2 6.6 3.8M82.6 163.7v3.9l.2 .1"/>
<path d="M82.6 163.7l6.7 3.9v3.8M83.6 165.1a.49 .49 0 0 1 .8 0 .49 .49 0 0 1-.1 .7 .7 .7 0 0 1-1.1 .5v-.5zM85.9 165.8h.1M86 165.8l-3.2 1.9M87 164.6a1.37 1.37 0 0 1 1.6 1.5 .64 .64 0 0 1-.5 .7 .64 .64 0 0 1-.8-.4 1.57 1.57 0 0 1-.3-1.8zM89.3 171.4l1.6 1M89.3 171.4l1.8 1.1M90.9 172.4l.2 .1M92.5 168.7a.49 .49 0 0 1 .7-.3 .49 .49 0 0 1 .2 .7 .84 .84 0 0 1-1.1 .8l-.1-.4zM94.5 160.4a1.27 1.27 0 0 0 1.9 1.1M94.5 160.4a1.17 1.17 0 0 0 1.8 1 1.17 1.17 0 0 1-1.8-1zM94.8 163.8l1 .1"/>
<path d="M95.1 161.3h.1M95.1 160.1l.5 .4M96.1 160.5l.3 .3M96.2 160.5l.8 .4M96.3 161.4l.1 .1M96.3 161.4l.8 .4M96.4 161.5v.9a.48 .48 0 0 0 .5-.1 .48 .48 0 0 0 .2-.5M96.4 160.8v.4M96.4 161.2l-.1 .2M96.6 160.2h.2M96.9 160.2l.2 .2M97 160.9l.1 .2"/>
<path d="M97.1 160.4v.4M97.1 161.1v.7M97.1 160.8l-.1 .1M103.6 162.3a.46 .46 0 0 1 .7-.2 .46 .46 0 0 1 .1 .7 .75 .75 0 0 1-1.2 .7v-.6z"/>
<circle cx="241" cy="38.3" r="1.09"/>
<circle cx="56.4" cy="44.6" r="1.76"/>
<circle cx="65.4" cy="57.3" r="1.25"/>
<circle cx="65.4" cy="57.3" r="1.55"/>
<circle cx="74.5" cy="52.1" r="1.24"/>
<circle cx="74.5" cy="52.1" r="1.55"/>
<circle cx="83.6" cy="57.3" r="1.24"/>
<circle cx="83.6" cy="57.3" r="1.55"/>
<circle cx="92.5" cy="44.6" r="1.76"/>
<circle cx="173.1" cy="59.6" r="1.08"/>
<circle cx="188.5" cy="47.1" r="1.75"/>
<circle cx="219.5" cy="47.1" r="1.75"/>
<circle cx="242" cy="45.8" r="1.08"/>
<circle cx="65.4" cy="67.9" r="1.25"/>
<circle cx="65.4" cy="67.8" r="1.55"/>
<circle cx="74.5" cy="62.6" r="14"/>
<circle cx="74.5" cy="62.6" r="19"/>
<circle cx="74.5" cy="73.1" r="1.26"/>
<circle cx="74.5" cy="62.6" r="18.5"/>
<circle cx="74.5" cy="62.6" r="14.2"/>
<circle cx="74.5" cy="62.6" r="4"/>
<circle cx="74.5" cy="62.6" r="18"/>
<circle cx="74.5" cy="62.6" r="14.3"/>
<circle cx="74.5" cy="62.6" r="4.5"/>
<circle cx="74.5" cy="62.6" r="13.5"/>
<circle cx="74.5" cy="73.1" r="1.55"/>
<circle cx="74.5" cy="62.6" r="20"/>
<circle cx="74.5" cy="62.6" r="19.5"/>
<circle cx="83.6" cy="67.8" r="1.24"/>
<circle cx="83.6" cy="67.8" r="1.55"/>
<circle cx="164.8" cy="69.4" r="1.09"/>
<circle cx="188.5" cy="78.1" r="1.75"/>
<circle cx="204" cy="62.6" r="11"/>
<circle cx="204" cy="62.6" r="16"/>
<circle cx="204" cy="62.6" r="11.3"/>
<circle cx="219.5" cy="78.1" r="1.75"/>
<circle cx="56.5" cy="80.6" r="1.75"/>
<circle cx="92.5" cy="80.6" r="1.75"/>
<circle cx="108" cy="94.7" r="1.08"/>
<circle cx="236.6" cy="85.9" r="1.09"/>
</g>
<path d="M84.5 59.5a10.5 10.5 0 0 0-17.5-4.3 10.5 10.5 0 0 0 4.5 17.4 10.5 10.5 0 0 0 13.3-12.2l-.3-.9" fill="none" stroke="#000" stroke-width=".21" stroke-dasharray="30.5 1.3 1.3 1.3" stroke-dashoffset="-.6" stroke-linecap="butt"/>
<path d="M225 56.2a21.9 21.9 0 0 0-36.7-8.9 21.9 21.9 0 0 0 9.9 36.4 21.9 21.9 0 0 0 27.1-26.3l-.3-1.2" fill="none" stroke="#000" stroke-width=".21" stroke-dasharray="30.5 1.3 1.3 1.3" stroke-dashoffset="-2.2" stroke-linecap="butt"/>
<path d="M153.3 155.6h7.5" fill="none" stroke="#000" stroke-width=".21" stroke-dasharray="30.5 1.3 1.3 1.3" stroke-dashoffset="28.6"/>
<path d="M73.5 62.6h-19.5M74.5 61.6v-19.5M74.5 63.6v19.5M75.5 62.6h19.5" fill="none" stroke="#000" stroke-width=".21" stroke-dasharray="30.5 1.3 1.3 1.3" stroke-dashoffset="22.6"/>
<g fill="none" stroke="#000" stroke-width=".21" stroke-dasharray="30.5 1.3 1.3 1.3">
<path d="M55.5 44.6h-1.3M56.5 43.6v-1.3M56.5 45.6v1.2M57.5 44.6h1.2M91.5 44.6h-1.3M92.5 43.6v-1.3M92.5 45.6v1.2M93.5 44.6h1.2M187.8 46.4l-.9-.9M187.8 47.8l-.9 .9M189.2 47.8l.9 .9M189.2 46.4l.9-.9"/>
<path d="M218.8 46.4l-.9-.9M218.8 47.8l-.9 .9M220.2 47.8l.9 .9M220.2 46.4l.9-.9M56.5 79.6v-1.3M62.5 62.6h-.5M63.5 62.6h-.5M63.5 62.6v-.5M63.5 62.6v.5M63.5 62.6h.5M63.5 61.6v-.5M63.5 63.6v.5"/>
<path d="M64.5 61.6v-.5M64.5 63.6v.5M64.5 62.6h.5M65.5 62.6h.5M92.5 79.6v-1.3M187.8 77.4l-.9-.9M187.8 78.8l-.9 .9M189.2 78.8l.9 .9M189.2 77.4l.9-.9M211.7 62.6h-2M212.7 62.6v-.5M212.7 62.6h-.5"/>
<path d="M212.7 62.6v.5M212.7 62.6h.5M212.7 63.6v2M212.7 61.6v-2.1M213.7 62.6h2M218.8 77.4l-.9-.9M218.8 78.8l-.9 .9M220.2 78.8l.9 .9M220.2 77.4l.9-.9M55.5 80.6h-1.3M56.5 81.6v1.2M57.5 80.6h1.2"/>
<path d="M91.5 80.6h-1.3M92.5 81.6v1.2M93.5 80.6h1.2"/>
</g>
<path d="M203 62.6h-13.5M204 61.6v-13.5M204 63.6v13.5M205 62.6h13.5" fill="none" stroke="#000" stroke-width=".21" stroke-dasharray="30.5 1.3 1.3 1.3" stroke-dashoffset="25.6"/>
<g fill="none" stroke="#c0c0c0" stroke-width=".21">
<path d="M4.6 5h287v200h-287zM48.5 5v5M98.5 5v5M148.5 5v10M198.5 5v5M248.5 5v5M5 55h5M287 55h5M5 105h10M282 105h10M5 155h5M149.2 152.7h142.4"/>
<path d="M149.2 146.8h142.4M149.2 140.8v64.2M149.2 158.6h142.4M163.8 140.8v26M185 140.8v26M243.1 140.8v26M256.8 140.8v26M286.6 140.8v-130.8h-277v190h282M149.2 177.6h142.4M176.4 166.8v33.2M203.6 166.8v38.2M222.9 166.8v21.2"/>
<path d="M291.6 166.8h-142.4M203.6 188h88.4M278.6 188v12M48.5 200v5M98.5 200v5M247.4 200v5"/>
</g>
<path d="M179.5 58.6v8v-8M231 66.6v-8v8" fill="none" stroke="#000" stroke-width=".21" stroke-dasharray="1.3 .6" stroke-dashoffset=".3"/>
<path d="M185.3 58.6h-5.8M231 58.6h-45.7M179.5 66.6h5.8M185.3 66.6h45.7" fill="none" stroke="#000" stroke-width=".21" stroke-dasharray="1.3 .6" stroke-dashoffset=".6"/>
<text font-size="11" x="205.1" y="198.7">G+</text>
<text font-size="4.2" x="237.3" y="185">GSA42H-03K-ST1</text>
<g font-size="3.9">
<text x="85.3" y="21.2">73.5</text>
<text x="206.2" y="20.4">53</text>
<text x="72.7" y="27.5">45</text>
<text x="109.1" y="27.5">28.5</text>
<text x="63.4" y="33.9">18</text>
<text x="80.7" y="33.9">18</text>
<text x="206.2" y="30.8">49</text>
<text x="60.2" y="38.4">1</text>
<text x="67.3" y="38.4">10</text>
<text x="173.2" y="36.4">3</text>
<text x="215.3" y="36.4">28</text>
<text x="242.8" y="39.7">22</text>
<text x="243.8" y="47.2">5</text>
<text x="48.5" y="55.2" transform="rotate(-90 48.5 55.2)">18</text>
<text x="174.5" y="57.8" transform="rotate(-90 174.5 57.8)">8</text>
<text x="137.5" y="62.8" transform="rotate(-90 137.5 62.8)">42</text>
<text x="236.8" y="64.5" transform="rotate(-90 236.8 64.5)">31</text>
<text x="40.9" y="66" transform="rotate(-90 40.9 66)">42</text>
<text x="166.2" y="67.6" transform="rotate(-90 166.2 67.6)">28</text>
<text x="174.5" y="69.2" transform="rotate(-90 174.5 69.2)">中空</text>
<text x="48.5" y="73.1" transform="rotate(-90 48.5 73.1)">18</text>
<text x="35.2" y="89.1">2</text>
<text x="50.7" y="89.1">5</text>
<text x="230.9" y="87.3">4-</text>
<text x="238.5" y="87.3">3.5</text>
<text x="35.9" y="96">6 x M3</text>
<text x="56" y="96">6 EQS</text>
<text x="98.4" y="96.1">4 x</text>
<text x="109.8" y="96.1">3.5 THRU</text>
<text x="282.9" y="195.5">A4</text>
</g>
<g font-size="3.5">
<text x="44.8" y="100.2">P.C.D 21</text>
<text x="164.8" y="157">2020-11-26</text>
<text x="206" y="157">00初版</text>
<text x="245.2" y="157">陳國棟</text>
<text x="153.2" y="162.3">改版</text>
<text x="153.2" y="165.8">SYM</text>
<text x="168.2" y="162.3">年 月 日</text>
<text x="169.2" y="165.8">DATE</text>
<text x="202.4" y="165.8">REVISIONS</text>
<text x="204.3" y="162.3">變更事項</text>
<text x="246.9" y="162.6">設計</text>
<text x="247.9" y="166.1">BY</text>
<text x="265.9" y="162.6">備</text>
<text x="267.9" y="166.1">NOTE</text>
<text x="276.6" y="162.6">注</text>
<text x="159.1" y="171.9">制圖</text>
<text x="186.4" y="171.9">設計</text>
<text x="208.9" y="172.4">品名:</text>
<text x="245" y="172">直角旋轉平台</text>
<text x="157.1" y="175.4">PRAWN</text>
<text x="181.3" y="175.4">DESIGNED</text>
<text x="208.9" y="175.9">TITLE</text>
<text x="209.1" y="182.1">規格:</text>
<text x="209.1" y="185.6">SPEC</text>
<text x="220.3" y="192.2">®</text>
<text x="232.6" y="194.8">吉嘉精密科技有限公司</text>
</g>
<g font-size="3.2">
<text x="163" y="60.2" transform="rotate(-90 163 60.2)">0</text>
<text x="166.2" y="61.7" transform="rotate(-90 166.2 61.7)">-0.01</text>
</g>
<g font-size="2.8">
<text x="230.9" y="175">RIGHT ANGLE ROTATING PLATFORM</text>
<text x="226.6" y="197.8">GIGA Precision Technology Co., Ltd</text>
</g>
<g font-size="2.5">
<text x="23.1" y="8.4">1</text>
<text x="72.7" y="8.4">2</text>
<text x="122.7" y="8.4">3</text>
<text x="172.7" y="8.4">4</text>
<text x="222.7" y="8.4">5</text>
<text x="272.7" y="8.4">6</text>
<text x="6.7" y="30.9">A</text>
<text x="288.7" y="30.9">A</text>
<text x="6.7" y="80.9">B</text>
<text x="288.7" y="80.9">B</text>
<text x="39.1" y="86.7">+0.01</text>
<text x="40.3" y="89.1">0</text>
<text x="6.7" y="130.9">C</text>
<text x="288.7" y="129.9">C</text>
<text x="6.7" y="180.9">D</text>
<text x="23.1" y="203.4">1</text>
<text x="72.7" y="203.4">2</text>
<text x="120.5" y="203.4">3</text>
<text x="178.8" y="203.4">4</text>
</g>
<g font-size="1.7">
<text x="204.9" y="203.7">比例SCALE:1:1</text>
<text x="249.3" y="203.8">图纸 1 (共1)</text>
</g>
</svg>
